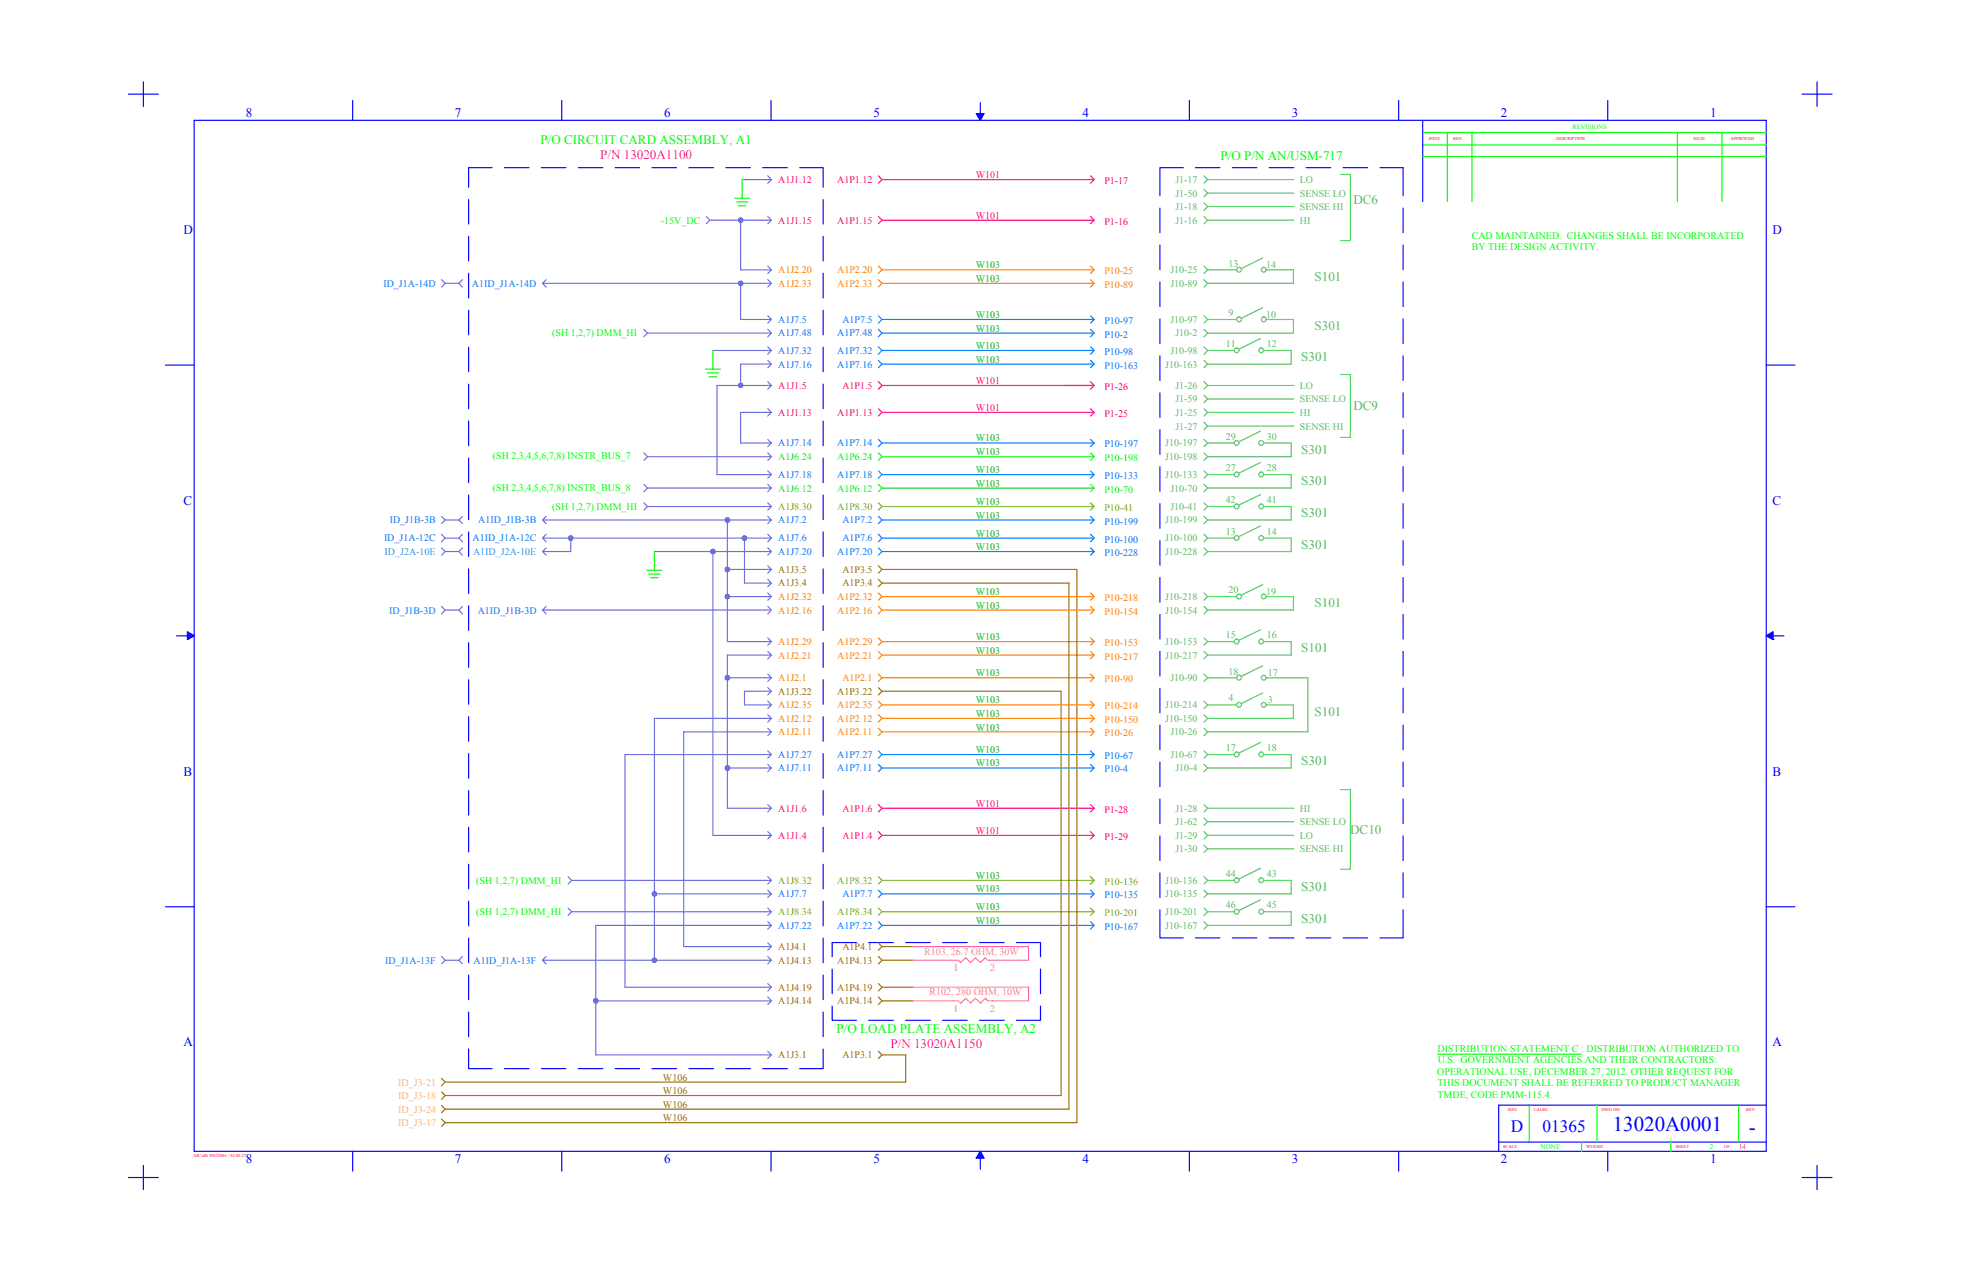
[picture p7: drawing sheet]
<svg xmlns="http://www.w3.org/2000/svg" width="432mm" height="279mm" viewBox="0 0 432 279" stroke-linecap="round" stroke-linejoin="round" font-family="sans-serif">
<!-- layer: Layout -->
<g fill="none" stroke="#00f" stroke-width=".25">
<path d="M31.6 18v5.4M399.9 18v5.4M28.3 20.7h6.6M42.7 26.5h346v226.8h-346zM77.6 22.1v4.4M123.6 22.1v4.4M169.7 22.1v4.4M214.9 25h1.6l-.8 1.5-.8-1.5 1.1 1.1M215.1 25l.9 .9M215.2 25.6l.7 .6M215.3 25l.8 .8M215.5 26.2l.3 .2"/>
<path d="M215.6 25l.6 .6M215.7 22.6v2.4M215.8 25l.5 .5M216 25l.4 .3M216.3 25l.2 .2M216.5 25h.1M261.8 22.1v4.4M307.8 22.1v4.4M313.1 26.5v17.8M353.8 22.1v4.4M396.6 20.7h6.6M36.4 80.3h6.3"/>
<path d="M388.7 80.3h6.3M38.8 139.9h2.4M41.2 139l1.5 .9-1.5 .8zM41.2 140l.5 .4M41.2 139.7l.7 .6M41.2 139.5l.9 .8M41.2 139.2l1 1M41.2 139l1.1 1.1M41.8 139.3l.7 .7M42.4 139.7l.2 .2M388.7 139.9l1.5-.9v1.7zM389 139.7l-.2 .2"/>
<path d="M389.6 139.3l-.6 .7M390.2 139.9h2.4M390.2 140l-.5 .4M390.2 139.7l-.6 .6M390.2 139.5l-.8 .8M390.2 139.2l-.9 1M390.2 139l-1.1 1.1M41.2 140.7h.1M41.2 140.4l.2 .2M41.2 140.2l.4 .3M390.2 140.7h.1M390.2 140.4l-.2 .2"/>
<path d="M390.2 140.2l-.3 .3M36.4 199.5h6.3M388.7 199.5h6.3M28.3 259.1h6.6M31.6 256.4v5.4M77.6 253.3v4.4M123.6 253.3v4.4M169.7 253.3v4.4M215.7 254.8v2.4M215.7 253.3l.8 1.5h-1.6zM215.8 253.4l-.3 .2M215.9 253.5l-.7 .7"/>
<path d="M216 253.7l-1.1 1.1M216 253.8l-.9 1M216.1 254l-.8 .8M216.2 254.1l-.6 .7M216.3 254.3l-.5 .5M216.4 254.5l-.4 .3M216.5 254.6l-.2 .2M261.8 253.3v4.4M307.8 253.3v4.4M329.8 251.3h58.9M353.8 253.3v4.4M388.7 243.1h-58.9v10.2"/>
<path d="M396.6 259.1h6.6M399.9 256.4v5.4"/>
</g>
<g fill="none" stroke="#0f0" stroke-width=".25">
<path d="M313.1 29.2h75.6M313.1 31.9h75.6M313.1 34.4h75.6M318.5 29.2v15.1M323.9 29.2v15.1M369.2 29.2v15.1M379 29.2v15.1M316.4 231.9h31.6M336.6 243.1v8.1M348.1 251.3v2M351.5 243.1v8.2M367.7 251.3v2"/>
<path d="M382.6 243.1v8.2"/>
</g>
<!-- layer: Asset Outline -->
<g fill="none" stroke="#00f" stroke-width=".25">
<path d="M108.3 36.9h-5.2v4.3M111 36.9h5.4M119.1 36.9h5.5M127.3 36.9h5.4M135.4 36.9h5.4M143.5 36.9h5.4M151.6 36.9h5.4M159.7 36.9h5.5M167.9 36.9h5.4M176 36.9h5.2v4.3M260.4 36.9h-5.1v6.2M263.1 36.9h5.4"/>
<path d="M271.2 36.9h5.4M279.3 36.9h5.4M287.5 36.9h5.4M295.6 36.9h5.4M303.7 36.9h5.1v6.2M103.1 43.9v5.4M103.1 52v5.4M181.2 43.9v5.4M181.2 52v5.4M255.3 45.8v5.4M255.3 53.9v5.4M308.8 45.8v5.4"/>
<path d="M308.8 53.9v5.4M103.1 60.1v5.4M103.1 68.3v5.4M103.1 76.4v5.4M181.2 60.1v5.4M181.2 68.3v5.4M181.2 76.4v5.4M255.3 62v5.5M255.3 70.2v5.4M255.3 78.3v5.4M308.8 62v5.5M308.8 70.2v5.4"/>
<path d="M308.8 78.3v5.4M103.1 84.5v5.4M103.1 92.6v5.5M181.2 84.5v5.4M181.2 92.6v5.5M255.3 86.4v5.4M255.3 94.5v5.5M308.8 86.4v5.4M308.8 94.5v5.5M103.1 100.8v5.4M103.1 108.9v5.4M103.1 117v5.4"/>
<path d="M181.2 100.8v5.4M181.2 108.9v5.4M181.2 117v5.4M255.3 102.7v5.4M255.3 110.8v5.4M255.3 118.9v5.4M308.8 102.7v5.4M308.8 110.8v5.4M308.8 118.9v5.4M103.1 125.2v5.4M103.1 133.3v5.4M181.2 125.2v5.4"/>
<path d="M181.2 133.3v5.4M255.3 127.1v5.4M255.3 135.2v5.4M308.8 127.1v5.4M308.8 135.2v5.4M103.1 141.4v5.4M103.1 149.5v5.5M103.1 157.7v5.4M181.2 141.4v5.4M181.2 149.5v5.5M181.2 157.7v5.4M255.3 143.3v5.4"/>
<path d="M255.3 151.4v5.4M255.3 159.5v5.4M308.8 143.3v5.4M308.8 151.4v5.4M308.8 159.5v5.4M103.1 165.8v5.4M103.1 173.9v5.4M181.2 165.8v5.4M181.2 173.9v5.4M255.3 167.7v5.4M255.3 175.8v5.4M308.8 167.7v5.4"/>
<path d="M308.8 175.8v5.4M103.1 182v5.4M103.1 190.1v5.5M103.1 198.3v5.4M181.2 182v5.4M181.2 190.1v5.5M181.2 198.3v5.4M255.3 183.9v5.4M255.3 192v5.5M308.8 183.9v5.4M308.8 192v5.5M103.1 206.4v5.4"/>
<path d="M103.1 214.5v5.4M181.2 206.4v5.4M181.2 214.5v5.4M183.1 213.2v5.4M188.5 207.4h-5.4v3.1M191.2 207.4h5.4M199.3 207.4h5.4M207.4 207.4h5.5M215.6 207.4h5.4M223.7 207.4h5.3v3.1M229 213.2v5.4M255.3 200.2v6.1h5.1"/>
<path d="M263.1 206.3h5.4M271.2 206.3h5.4M279.3 206.3h5.4M287.5 206.3h5.4M295.6 206.3h5.4M308.8 200.2v6.1h-5.1M103.1 230.8v4.3h5.2M103.1 222.6v5.5M111 235.1h5.4M119.1 235.1h5.5M127.3 235.1h5.4M135.4 235.1h5.4"/>
<path d="M143.5 235.1h5.4M151.6 235.1h5.4M159.7 235.1h5.5M167.9 235.1h5.4M181.2 230.8v4.3h-5.2M181.2 222.6v5.5M183.1 221.3v3.2h5.4M191.2 224.5h5.4M199.3 224.5h5.4M207.4 224.5h5.5M215.6 224.5h5.4M229 221.3v3.2h-5.3"/>
</g>
<!-- layer: A1J1 -->
<g fill="none" stroke="#ff007f" stroke-width=".25">
<path d="M193.3 38.7l.8 .8-.8 .8M194.1 39.5h46.7M240 38.7l.8 .8M240.8 39.5l-.8 .8M193.3 47.6l.8 .8-.8 .8M194.1 48.4h46.7M240 47.6l.8 .8-.8 .8M193.3 84l.8 .8-.8 .8M193.3 89.9l.8 .8-.8 .8M194.1 90.7h46.7l-.8 .8M194.1 84.8h46.7M240 89.9l.8 .8h-6.7"/>
<path d="M240 84l.8 .8M240.8 84.8l-.8 .8M193.3 177l.8 .8-.8 .8M194.1 177.8h46.7M240 177l.8 .8M240.8 177.8l-.8 .8M193.3 182.9l.8 .9-.8 .8M194.1 183.8h46.7M240 182.9l.8 .9-.8 .8"/>
</g>
<!-- layer: PWB -->
<g fill="none" stroke="#6e6edd" stroke-width=".25">
<path d="M163.3 39.5h6.5M169 38.7l.8 .8-.8 .8M155.4 47.6l.8 .8-.8 .8M156.2 48.4h13.6M163 48.4v11h6.8M169 47.6l.8 .8-.8 .8M169 58.6l.8 .8-.8 .8M97.2 61.5l.8 .8-.8 .9M98 62.3h3M101.8 61.5l-.8 .8 .8 .9M119.4 62.3l.8 .9M120.2 61.5l-.8 .8h50.4"/>
<path d="M141.7 72.4l.8 .9h27.3M142.5 73.3l-.8 .8M156.9 77.1h12.9M163 62.3v8h6.8M169 61.5l.8 .8-.8 .9M169 76.3l.8 .8-.8 .8M169 72.4l.8 .9-.8 .8M169 69.5l.8 .8-.8 .8M169 79.3l.8 .8-.8 .8M141.7 99.6l.8 .9-.8 .8M169 99.6l.8 .9-.8 .8M169 84l.8 .8-.8 .8"/>
<path d="M169 89.9l.8 .8-.8 .8M169 96.7l.8 .8-.8 .8M169.8 80.1h-6.8v4.7M169.8 90.7h-6.8v6.8h6.8M169.8 84.8h-12v19.6h12M97.2 117.5l.8 .9-.8 .8M97.2 113.6l.8 .8-.8 .8M98 118.4h3M98 114.4h3M101.8 117.5l-.8 .9 .8 .8M101.8 113.6l-.8 .8 .8 .8M119.4 118.4h50.4"/>
<path d="M119.4 114.4h50.4M120.2 113.6l-.8 .8 .8 .8M120.2 117.5l-.8 .9 .8 .8M125.6 118.4v2.9h-6.2M141.7 106.6l.8 .8-.8 .8M141.7 110.6l.8 .8h27.3M142.5 107.4h27.3M142.5 100.5h27.3M142.5 111.4l-.8 .8M160.1 114.4v26.8h9.7M163.8 118.4v9.9h6M169 106.6l.8 .8-.8 .8"/>
<path d="M169 110.6l.8 .8-.8 .8M169 117.5l.8 .9-.8 .8M169 113.6l.8 .8-.8 .8M169 103.6l.8 .8-.8 .8M97.2 120.5l.8 .8-.8 .8M97.2 133.4l.8 .8-.8 .9M98 121.3h3M98 134.2h3M101.8 120.5l-.8 .8 .8 .8M101.8 133.4l-.8 .8 .8 .9M119.4 134.2l.8 .9M120.2 133.4l-.8 .8h49.9"/>
<path d="M120.2 120.5l-.8 .8 .8 .8M144 121.3h25.8M156.9 121.3v62.5h12.9M160.1 125.3h9.7M160.1 131.2h9.7M169 124.5l.8 .8-.8 .8M169 127.4l.8 .9-.8 .8M169 120.5l.8 .8-.8 .8M169 133.4l.8 .8-.8 .9M169 130.4l.8 .8-.8 .9M160.1 149.1h9.7M169 140.3l.8 .9-.8 .8"/>
<path d="M169 158.8l.8-.8h-25.8v53.3M169 152.9l.8-.8h-6v3h6l-.8 .8M169 143.3l.8 .8-.8 .9M169 148.3l.8 .8-.8 .8M169 157.2l.8 .8M169 154.2l.8 .9M169 151.3l.8 .8M169.8 144.1h-9.7v33.7h9.7M160.1 169h9.7M169 165.2l.8 .8-.8 .8M169 160.2l.8 .8-.8 .9M169 177l.8 .8-.8 .8"/>
<path d="M169 168.2l.8 .8-.8 .8M169.8 161h-19.3v47.3h19.3M169.8 166h-32.2v51.2h32.2M125 199.8l.8 .8h44M125 192.8l.8 .9h44M125.8 193.7l-.8 .8M144 196.7h25.8l-.8 .8M169 199.8l.8 .8-.8 .8M169 192.8l.8 .9-.8 .8M169 182.9l.8 .9-.8 .8M169 195.8l.8 .9M97.2 210.4l.8 .9-.8 .8"/>
<path d="M98 211.3h3M101.8 210.4l-.8 .9 .8 .8M119.4 211.3l.8 .8M120.2 210.4l-.8 .9h50.4M125.8 200.6l-.8 .8M169 204.4l.8-.8h-38.7v28.5h38.7M169 207.4l.8 .9-.8 .8M169 210.4l.8 .9-.8 .8M169 216.4l.8 .8-.8 .8M169 202.7l.8 .9M169 219.3l.8 .9M131.1 220.2h38.7l-.8 .8"/>
<path d="M169 231.3l.8 .8-.8 .8"/>
</g>
<!-- layer: Viper Asset -->
<g fill="none" stroke="#5cb85c" stroke-width=".25">
<path d="M265 38.7l.8 .8-.8 .8M265.8 39.5h18.9M295 38.4h2.2v14.5h-2.2M265 47.6l.8 .8-.8 .8M265 58.6l.8 .8-.8 .8M265 41.7l.8 .8M265 44.6l.8 .8M265.8 48.4h18.9M265.8 59.4h6.3M277.9 56.7l-4.8 2.4M278.6 59.4h6.1v2.9h-18.9M284.7 42.5h-18.9l-.8 .8"/>
<path d="M284.7 45.4h-18.9l-.8 .9M265 79.3l.8 .8-.8 .8M265 76.3l.8 .8-.8 .8M265 69.5l.8 .8-.8 .8M265 72.4l.8 .9-.8 .8M265 61.5l.8 .8M265.8 62.3l-.8 .9M265.8 77.1h5.8M265.8 70.3h6.3M277.4 74.5l-4.8 2.3M277.9 67.7l-4.8 2.3M278.1 77.1h6.1v3h-18.4"/>
<path d="M278.6 70.3h6.1v3h-18.9M265 99.6l.8 .9-.8 .8M265 96.7l.8 .8-.8 .8M265 87l.8 .8-.8 .8M265 92.9l.8 .8-.8 .8M265 89.9l.8 .8M265 84l.8 .8M265.8 97.5h5.8M265.8 87.8h18.9M265.8 93.7h18.9M277.4 94.8l-4.8 2.4M278.1 97.5h6.1v3h-18.4"/>
<path d="M284.7 90.7h-18.9l-.8 .8M284.7 84.8h-18.9l-.8 .8M295 82.4h2.2v13.8h-2.2M265 106.6l.8 .8-.8 .8M265 103.6l.8 .8-.8 .8M265 113.6l.8 .8-.8 .8M265 110.6l.8 .8-.8 .8M265 117.5l.8 .9-.8 .8M265.8 104.4h5.8M265.8 111.4h5.8M265.8 118.4h5.8M277.4 101.7l-4.8 2.4"/>
<path d="M277.4 108.8l-4.8 2.3M277.4 115.7l-4.8 2.4M278.1 104.4h6.1v3h-18.4M278.1 111.4h6.1v3h-18.4M278.1 118.4h6.1v2.9h-18.4M265 120.5l.8 .8-.8 .8M265 130.4l.8 .8-.8 .9M265 133.4l.8 .8-.8 .9M265.8 131.2h6.3M277.4 138.5l-4.8 2.4M277.9 128.6l-4.8 2.4M278.6 131.2h6.1v3h-18.9"/>
<path d="M265 154.2l.8 .9-.8 .8M265 143.3l.8 .8-.8 .9M265 140.3l.8 .9-.8 .8M265 148.3l.8 .8M265 157.2l.8 .8M265.8 155.1h6.3M265.8 149.1h6.3M265.8 149.1l-.8 .8M265.8 158l-.8 .8M265.8 141.2h5.8M277.9 152.5l-4.8 2.3M277.9 146.5l-4.8 2.3"/>
<path d="M278.1 141.2h6.1v2.9h-18.4M278.6 155.1h6.1v2.9h-18.9M278.6 149.1h9.2v11.9h-22M265 180l.8 .8-.8 .8M265 168.2l.8 .8-.8 .8M265 165.2l.8 .8-.8 .8M265 160.2l.8 .8-.8 .9M265 177l.8 .8M265.8 166h5.8M277.4 163.3l-4.8 2.4M278.1 166h6.1v3h-18.4M284.7 177.8h-18.9l-.8 .8"/>
<path d="M295 173.7h2.2v17.5h-2.2M265 185.9l.8 .8-.8 .9M265 199.8l.8 .8-.8 .8M265 195.8l.8 .9-.8 .8M265 192.8l.8 .9-.8 .8M265 182.9l.8 .9M265.8 186.7h18.9M265.8 180.8h18.9M265.8 193.7h5.8M277.4 191l-4.8 2.4M277.4 198l-4.8 2.3M278.1 193.7h6.1v3h-18.4"/>
<path d="M284.7 183.8h-18.9l-.8 .8M265 202.7l.8 .9-.8 .8M265.8 200.6h5.8M278.1 200.6h6.1v3h-18.4"/>
<circle cx="272.7" cy="59.3" r=".53"/>
<circle cx="278.1" cy="59.3" r=".53"/>
<circle cx="272.2" cy="77.1" r=".53"/>
<circle cx="272.7" cy="70.3" r=".53"/>
<circle cx="277.6" cy="77.1" r=".53"/>
<circle cx="278.1" cy="70.3" r=".53"/>
<circle cx="272.2" cy="97.4" r=".53"/>
<circle cx="277.6" cy="97.4" r=".53"/>
<circle cx="272.2" cy="104.4" r=".53"/>
<circle cx="272.2" cy="118.4" r=".53"/>
<circle cx="272.2" cy="111.4" r=".53"/>
<circle cx="277.6" cy="104.4" r=".53"/>
<circle cx="277.6" cy="118.4" r=".53"/>
<circle cx="277.6" cy="111.4" r=".53"/>
<circle cx="272.7" cy="131.2" r=".53"/>
<circle cx="278.1" cy="131.2" r=".53"/>
<circle cx="272.2" cy="141.1" r=".53"/>
<circle cx="272.7" cy="149.1" r=".53"/>
<circle cx="272.7" cy="155.1" r=".53"/>
<circle cx="277.6" cy="141.1" r=".53"/>
<circle cx="278.1" cy="155.1" r=".53"/>
<circle cx="278.1" cy="149.1" r=".53"/>
<circle cx="272.2" cy="166" r=".53"/>
<circle cx="277.6" cy="166" r=".53"/>
<circle cx="272.2" cy="193.7" r=".53"/>
<circle cx="277.6" cy="193.7" r=".53"/>
<circle cx="272.2" cy="200.6" r=".53"/>
<circle cx="277.6" cy="200.6" r=".53"/>
</g>
<!-- layer: A1J2 -->
<g fill="none" stroke="#ff7f00" stroke-width=".25">
<path d="M193.3 58.6l.8 .8-.8 .8M194.1 59.4h46.7M240 58.6l.8 .8-.8 .8M193.3 61.5l.8 .8-.8 .9M194.1 62.3h46.7M240 61.5l.8 .8-.8 .9M193.3 133.4l.8 .8-.8 .9M193.3 130.4l.8 .8-.8 .9M194.1 131.2h46.7M194.1 134.2h46.7M240 130.4l.8 .8-.8 .9M240 133.4l.8 .8-.8 .9"/>
<path d="M193.3 140.3l.8 .9-.8 .8M193.3 157.2l.8 .8-.8 .8M193.3 154.2l.8 .9-.8 .8M193.3 143.3l.8 .8-.8 .9M193.3 148.3l.8 .8-.8 .8M194.1 141.2h46.7l-.8 .8M194.1 149.1h46.7M194.1 144.1h46.7M194.1 158h46.7M194.1 155.1h46.7M240 148.3l.8 .8-.8 .8M240 143.3l.8 .8-.8 .9"/>
<path d="M240 157.2l.8 .8-.8 .8M240 154.2l.8 .9-.8 .8M240 140.3l.8 .9M193.3 160.2l.8 .8-.8 .9M194.1 161h46.7M240 160.2l.8 .8-.8 .9"/>
</g>
<!-- layer: A1J7 -->
<g fill="none" stroke="#007fff" stroke-width=".25">
<path d="M193.3 76.3l.8 .8-.8 .8M193.3 69.5l.8 .8-.8 .8M193.3 79.3l.8 .8-.8 .8M193.3 72.4l.8 .9M194.1 70.3h46.7M194.1 77.1h46.7M240 69.5l.8 .8-.8 .8M240 76.3l.8 .8-.8 .8M240 79.3l.8 .8-.8 .8M240 72.4l.8 .9-.8 .8M240.8 73.3h-46.7l-.8 .8M193.3 96.7l.8 .8-.8 .8"/>
<path d="M194.1 97.5h46.7M194.1 80.1h46.7M240 96.7l.8 .8-.8 .8M193.3 117.5l.8 .9-.8 .8M193.3 113.6l.8 .8-.8 .8M193.3 103.6l.8 .8-.8 .8M194.1 118.4h46.7l-.8 .8M194.1 104.4h46.7M194.1 114.4h46.7M240 103.6l.8 .8-.8 .8M240 113.6l.8 .8-.8 .8M240 117.5l.8 .9"/>
<path d="M193.3 120.5l.8 .8-.8 .8M194.1 121.3h46.7M240 120.5l.8 .8-.8 .8M193.3 165.2l.8 .8-.8 .8M193.3 168.2l.8 .8-.8 .8M194.1 166h46.7M194.1 169h46.7M240 165.2l.8 .8-.8 .8M240 168.2l.8 .8-.8 .8M193.3 195.8l.8 .9-.8 .8M194.1 196.7h46.7M240 195.8l.8 .9-.8 .8"/>
<path d="M193.3 202.7l.8 .9-.8 .8M194.1 203.6h46.7M240 202.7l.8 .9-.8 .8"/>
</g>
<!-- layer: Load Board -->
<path d="M201.1 208.3h25.3v3h-9l-.6-.6-1 1.1-1.1-1.1-1.1 1.1-1.1-1.1-1.1 1.1-.5-.5h-9.8M201.1 217.2h25.3v3h-9l-.6-.6-1 1.1-1.1-1.1-1.1 1.1-1.1-1.1-1.1 1.1-.5-.5h-9.8" fill="none" stroke="#ff7f7f" stroke-width=".25"/>
<!-- layer: A1J8 -->
<path d="M193.3 110.6l.8 .8M240 110.6l.8 .8-.8 .8M240.8 111.4h-46.7l-.8 .8M193.3 199.8l.8 .8-.8 .8M193.3 192.8l.8 .9-.8 .8M194.1 193.7h46.7M240 199.8l.8 .8-.8 .8M240 192.8l.8 .9-.8 .8M194.1 200.6h46.7" fill="none" stroke="#8ab800" stroke-width=".25"/>
<!-- layer: A1J6 -->
<path d="M193.3 99.6l.8 .9-.8 .8M240 99.6l.8 .9-.8 .8M193.3 106.6l.8 .8-.8 .8M194.1 100.5h46.7M194.1 107.4h46.7M240 106.6l.8 .8-.8 .8" fill="none" stroke="#00dd37" stroke-width=".25"/>
<!-- layer: PWB -->
<path d="M163.3 39.5v4.1M161.7 43.6h3.3M162.1 44.4h2.5M162.5 45.3h1.7M156.9 77.1v4.1M155.3 81.2h3.3M155.6 82.1h2.6M156.1 82.9h1.6M142.3 125.4h3.4M142.8 126.3h2.5M143.2 127.1h1.6M144 121.3v4.1" fill="none" stroke="#0f0" stroke-width=".25"/>
<!-- layer: A1J4 -->
<path d="M193.3 207.4l.8 .9-.8 .8M193.3 210.4l.8 .9-.8 .8M193.3 216.4l.8 .8-.8 .8M193.3 219.3l.8 .9-.8 .8M194.1 211.3h7M194.1 208.3h7M194.1 217.2h7M194.1 220.2h7" fill="none" stroke="#b85c00" stroke-width=".25"/>
<!-- layer: PWB -->
<g fill="#6e6edd" stroke="#6e6edd" stroke-width=".22">
<path d="M160.1 125.3h.5l-.1-.3zM160.3 124.9l.2 .1-.4 .3zM160.1 124.8v.5l.2-.4z"/>
<path d="M159.8 124.9l.3 .4v-.5zM159.8 124.9l.3 .4-.4-.3zM159.7 125l-.1 .3h.5z"/>
<path d="M159.6 125.3l.1 .2 .4-.2zM159.7 125.5l.4-.2-.3 .4zM160.1 125.3l-.3 .4 .3 .1z"/>
<path d="M160.1 125.3v.5l.2-.1zM160.1 125.3l.4 .2-.2 .2zM160.1 125.3l.4 .2 .1-.2z"/>
<path d="M144 211.3h.5v-.3zM144.2 210.8l.3 .2-.5 .3zM144 210.7v.6l.2-.5z"/>
<path d="M143.8 210.8l.2 .5v-.6zM143.8 210.8l.2 .5-.4-.3zM143.6 211l-.1 .3h.5z"/>
<path d="M143.5 211.3l.1 .2 .4-.2zM143.6 211.5l.4-.2-.2 .4zM144 211.3l-.2 .4h.2z"/>
<path d="M144 211.3v.4h.2zM144 211.3l.5 .2-.3 .2zM144 211.3l.5 .2v-.2z"/>
<path d="M131.1 220.2h.5l-.1-.3zM131.4 219.8l.1 .1-.4 .3zM131.1 219.7v.5l.3-.4z"/>
<path d="M130.9 219.8l.2 .4v-.5zM130.7 219.9l.2-.1 .2 .4zM130.7 219.9v.3h.4z"/>
<path d="M130.7 220.2v.2l.4-.2zM130.7 220.4l.4-.2-.2 .4zM131.1 220.2l-.2 .4 .2 .1z"/>
<path d="M131.1 220.2v.5l.3-.1zM131.1 220.2l.4 .2-.1 .2zM131.1 220.2l.4 .2 .1-.2z"/>
<path d="M160.1 149.1h.5l-.1-.2zM160.3 148.7l.2 .2-.4 .2zM160.1 148.6v.5l.2-.4z"/>
<path d="M159.8 148.7l.3 .4v-.5zM159.8 148.7l.3 .4-.4-.2zM159.7 148.9l-.1 .2h.5z"/>
<path d="M159.6 149.1l.1 .3 .4-.3zM159.7 149.4l.4-.3-.3 .4zM160.1 149.1l-.3 .4 .3 .1z"/>
<path d="M160.1 149.1v.5l.2-.1zM160.1 149.1l.4 .3-.2 .1zM160.1 149.1l.4 .3 .1-.3z"/>
<path d="M144 196.7h.5v-.3zM144.2 196.2l.3 .2-.5 .3zM144 196.1v.6l.2-.5z"/>
<path d="M143.8 196.2l.2 .5v-.6zM143.8 196.2l.2 .5-.4-.3zM143.6 196.4l-.1 .3h.5z"/>
<path d="M143.5 196.7l.1 .2 .4-.2zM143.6 196.9l.4-.2-.2 .4zM144 196.7l-.2 .4 .2 .1z"/>
<path d="M144 196.7v.5l.2-.1zM144 196.7l.5 .2-.3 .2zM144 196.7l.5 .2v-.2z"/>
<path d="M163 84.8h.5l-.1-.2zM163.3 84.4l.1 .2-.4 .2zM163 84.3v.5l.3-.4z"/>
<path d="M162.8 84.4l.2 .4v-.5zM162.6 84.6l.2-.2 .2 .4zM162.6 84.6l-.1 .2h.5z"/>
<path d="M162.5 84.8l.1 .2 .4-.2zM162.6 85l.4-.2-.2 .4zM163 84.8l-.2 .4 .2 .1z"/>
<path d="M163 84.8v.5l.3-.1zM163 84.8l.4 .2-.1 .2zM163 84.8l.4 .2 .1-.2z"/>
<path d="M159.6 169l.1 .2 .4-.2zM159.7 169.2l.4-.2-.3 .4zM160.1 169l-.3 .4 .3 .1z"/>
<path d="M160.1 169v.5l.2-.1zM160.1 169l.4 .2-.2 .2zM160.1 169l.4 .2 .1-.2z"/>
<path d="M160.1 169h.5l-.1-.3zM160.3 168.5l.2 .2-.4 .3zM160.1 168.5v.5l.2-.5z"/>
<path d="M159.8 168.5l.3 .5v-.5zM159.8 168.5l.3 .5-.4-.3zM159.7 168.7l-.1 .3h.5z"/>
<path d="M162.5 62.3l.1 .3 .4-.3zM162.6 62.6l.4-.3-.2 .5zM163 62.3l-.2 .5h.2z"/>
<path d="M163 62.3v.5h.3zM163 62.3l.4 .3-.1 .2zM163 62.3l.4 .3 .1-.3z"/>
<path d="M163 62.3h.5l-.1-.2zM163.3 61.9l.1 .2-.4 .2zM163 61.9v.4l.3-.4z"/>
<path d="M162.8 61.9l.2 .4v-.4zM162.8 61.9l.2 .4-.4-.2zM162.6 62.1l-.1 .2h.5z"/>
<path d="M156.9 121.3h.5l-.1-.2zM157.2 120.9l.1 .2-.4 .2zM156.9 120.8v.5l.3-.4z"/>
<path d="M156.6 120.9l.3 .4v-.5zM156.6 120.9l.3 .4-.4-.2zM156.5 121.1l-.1 .2h.5z"/>
<path d="M156.4 121.3l.1 .3 .4-.3zM156.5 121.6l.4-.3-.3 .5zM156.9 121.3l-.3 .5h.3z"/>
<path d="M156.9 121.3v.5h.3zM156.9 121.3l.4 .3-.1 .2zM156.9 121.3l.4 .3 .1-.3z"/>
<path d="M160.1 114.4h.5l-.1-.2zM160.3 114l.2 .2-.4 .2zM160.1 113.9v.5l.2-.4z"/>
<path d="M159.8 114l.3 .4v-.5zM159.8 114l.3 .4-.4-.2zM159.7 114.2l-.1 .2h.5z"/>
<path d="M159.6 114.4l.1 .3 .4-.3zM159.7 114.7l.4-.3-.3 .4zM160.1 114.4l-.3 .4 .3 .1z"/>
<path d="M160.1 114.4v.5l.2-.1zM160.1 114.4l.4 .3-.2 .1zM160.1 114.4l.4 .3 .1-.3z"/>
<path d="M159.6 131.2l.1 .3 .4-.3zM159.7 131.5l.4-.3-.3 .5zM160.1 131.2l-.3 .5h.3z"/>
<path d="M160.1 131.2v.5h.2zM160.1 131.2l.4 .3-.2 .2zM160.1 131.2l.4 .3 .1-.3z"/>
<path d="M160.1 131.2h.5l-.1-.2zM160.3 130.8l.2 .2-.4 .2zM160.1 130.7v.5l.2-.4z"/>
<path d="M159.8 130.8l.3 .4v-.5zM159.8 130.8l.3 .4-.4-.2zM159.7 131l-.1 .2h.5z"/>
<path d="M162.5 48.4l.1 .3 .4-.3zM162.6 48.7l.4-.3-.2 .5zM163 48.4l-.2 .5h.2z"/>
<path d="M163 48.4v.5h.3zM163 48.4l.4 .3-.1 .2zM163 48.4l.4 .3 .1-.3z"/>
<path d="M163 48.4h.5l-.1-.2zM163.3 48l.1 .2-.4 .2zM163 47.9v.5l.3-.4z"/>
<path d="M162.8 48l.2 .4v-.5zM162.6 48.2l.2-.2 .2 .4zM162.6 48.2l-.1 .2h.5z"/>
<path d="M163.8 118.4h.5v-.3zM164.1 118l.2 .1-.5 .3zM163.8 117.9v.5l.3-.4z"/>
<path d="M163.6 118l.2 .4v-.5zM163.6 118l.2 .4-.4-.3zM163.4 118.1l-.1 .3h.5z"/>
<path d="M163.3 118.4l.1 .2 .4-.2zM163.4 118.6l.4-.2-.2 .4zM163.8 118.4l-.2 .4h.2z"/>
<path d="M163.8 118.4v.4h.3zM163.8 118.4l.5 .2-.2 .2zM163.8 118.4l.5 .2v-.2z"/>
<path d="M125.6 118.4h.5l-.1-.3zM125.9 118l.1 .1-.4 .3zM125.6 117.9v.5l.3-.4z"/>
<path d="M125.4 118l.2 .4v-.5zM125.4 118l.2 .4-.4-.3zM125.2 118.1l-.1 .3h.5z"/>
<path d="M125.1 118.4l.1 .2 .4-.2zM125.2 118.6l.4-.2-.2 .4zM125.6 118.4l-.2 .4h.2z"/>
<path d="M125.6 118.4v.4h.3zM125.6 118.4l.4 .2-.1 .2zM125.6 118.4l.4 .2 .1-.2z"/>
</g>
<!-- layer: A1J3 -->
<path d="M193.3 124.5l.8 .8-.8 .8M193.3 127.4l.8 .9-.8 .8M194.1 128.3h41.2v115.7h-137.3M194.1 125.3h42.9v121.7h-139M193.3 151.3l.8 .8-.8 .8M194.1 152.1h39.4v88.9h-135.5M97.2 237.3l.8 .8-.8 .8M193.3 231.3l.8 .8-.8 .8M194.1 232.1h5.2v6h-101.3M97.2 246.2l.8 .8-.8 .8M97.2 243.2l.8 .8-.8 .8M97.2 240.2l.8 .8-.8 .9" fill="none" stroke="#957000" stroke-width=".25"/>
<g font-size="4.6" fill="#00f">
<text x="354.9" y="248.8">13020A0001</text>
<text x="384.9" y="249.5">-</text>
</g>
<g font-size="3.8" fill="#00f">
<text x="332.5" y="249.1">D</text>
<text x="339.5" y="249.1">01365</text>
</g>
<g font-size="2.9" fill="#00f">
<text x="54.1" y="25.8">8</text>
<text x="100.1" y="25.8">7</text>
<text x="146.2" y="25.8">6</text>
<text x="192.2" y="25.8">5</text>
<text x="238.3" y="25.8">4</text>
<text x="284.3" y="25.8">3</text>
<text x="330.3" y="25.8">2</text>
<text x="376.4" y="25.8">1</text>
<text x="40.4" y="51.5">D</text>
<text x="390.1" y="51.5">D</text>
<text x="40.4" y="111.1">C</text>
<text x="390.1" y="111.1">C</text>
<text x="40.4" y="170.7">B</text>
<text x="390.1" y="170.7">B</text>
<text x="40.4" y="230.2">A</text>
<text x="390.1" y="230.2">A</text>
<text x="54.1" y="256">8</text>
<text x="100.1" y="256">7</text>
<text x="146.2" y="256">6</text>
<text x="192.2" y="256">5</text>
<text x="238.3" y="256">4</text>
<text x="284.3" y="256">3</text>
<text x="330.3" y="256">2</text>
<text x="376.4" y="256">1</text>
</g>
<g font-size="2.9" fill="#0f0">
<text x="119" y="31.8">P/O CIRCUIT CARD ASSEMBLY, A1</text>
<text x="268.6" y="35.3">P/O P/N AN/USM-717</text>
<text x="184.1" y="227.3">P/O LOAD PLATE ASSEMBLY, A2</text>
</g>
<g font-size="2.9" fill="#f0f">
<text x="132.1" y="35">P/N 13020A1100</text>
<text x="196" y="230.5">P/N 13020A1150</text>
</g>
<g font-size="2.9" fill="#5cb85c">
<text x="297.9" y="44.9">DC6</text>
<text x="289.3" y="61.8">S101</text>
<text x="289.3" y="72.7">S301</text>
<text x="286.4" y="79.5">S301</text>
<text x="297.9" y="90.2">DC9</text>
<text x="286.4" y="99.9">S301</text>
<text x="286.4" y="106.8">S301</text>
<text x="286.4" y="113.8">S301</text>
<text x="286.4" y="120.7">S301</text>
<text x="289.3" y="133.6">S101</text>
<text x="286.4" y="143.5">S101</text>
<text x="289.3" y="157.5">S101</text>
<text x="286.4" y="168.4">S301</text>
<text x="297.2" y="183.4">DC10</text>
<text x="286.4" y="196.1">S301</text>
<text x="286.4" y="203">S301</text>
</g>
<g font-size="2.2" fill="#ff007f">
<text x="171.3" y="40.3">A1J1.12</text>
<text x="184.2" y="40.3">A1P1.12</text>
<text x="214.7" y="39.2">W101</text>
<text x="243" y="40.5">P1-17</text>
<text x="171.3" y="49.2">A1J1.15</text>
<text x="184.2" y="49.2">A1P1.15</text>
<text x="214.7" y="48.1">W101</text>
<text x="243" y="49.4">P1-16</text>
<text x="171.3" y="85.5">A1J1.5</text>
<text x="185.4" y="85.5">A1P1.5</text>
<text x="214.7" y="84.5">W101</text>
<text x="243" y="85.8">P1-26</text>
<text x="171.3" y="91.5">A1J1.13</text>
<text x="184.2" y="91.5">A1P1.13</text>
<text x="214.7" y="90.4">W101</text>
<text x="243" y="91.8">P1-25</text>
<text x="171.3" y="178.6">A1J1.6</text>
<text x="185.4" y="178.6">A1P1.6</text>
<text x="214.7" y="177.5">W101</text>
<text x="243" y="178.8">P1-28</text>
<text x="171.3" y="184.5">A1J1.4</text>
<text x="185.4" y="184.5">A1P1.4</text>
<text x="214.7" y="183.4">W101</text>
<text x="243" y="184.8">P1-29</text>
</g>
<g font-size="2.2" fill="#5cb85c">
<text x="258.7" y="40.3">J1-17</text>
<text x="286.1" y="40.3">LO</text>
<text x="258.7" y="43.2">J1-50</text>
<text x="258.7" y="46.2">J1-18</text>
<text x="286.1" y="43.2">SENSE LO</text>
<text x="286.1" y="46.2">SENSE HI</text>
<text x="258.7" y="49.2">J1-16</text>
<text x="286.1" y="49.2">HI</text>
<text x="270.4" y="58.6">13</text>
<text x="278.7" y="59">14</text>
<text x="257.6" y="60.1">J10-25</text>
<text x="257.6" y="63.1">J10-89</text>
<text x="257.6" y="71">J10-97</text>
<text x="270.4" y="69.6">9</text>
<text x="278.7" y="69.9">10</text>
<text x="257.6" y="77.9">J10-98</text>
<text x="258.7" y="74">J10-2</text>
<text x="269.8" y="76.4">11</text>
<text x="278.8" y="76.4">12</text>
<text x="256.4" y="80.9">J10-163</text>
<text x="258.7" y="88.5">J1-59</text>
<text x="258.7" y="85.5">J1-26</text>
<text x="286.1" y="88.5">SENSE LO</text>
<text x="286.1" y="85.5">LO</text>
<text x="258.7" y="94.5">J1-27</text>
<text x="258.7" y="91.5">J1-25</text>
<text x="286.1" y="91.5">HI</text>
<text x="286.1" y="94.5">SENSE HI</text>
<text x="256.4" y="101.2">J10-198</text>
<text x="256.4" y="98.2">J10-197</text>
<text x="269.8" y="96.7">29</text>
<text x="278.8" y="96.7">30</text>
<text x="256.4" y="105.2">J10-133</text>
<text x="269.8" y="103.7">27</text>
<text x="278.8" y="103.7">28</text>
<text x="257.6" y="108.1">J10-70</text>
<text x="257.6" y="112.2">J10-41</text>
<text x="269.8" y="110.7">42</text>
<text x="278.8" y="110.7">41</text>
<text x="256.4" y="115.2">J10-199</text>
<text x="256.4" y="119.1">J10-100</text>
<text x="269.8" y="117.6">13</text>
<text x="278.8" y="117.6">14</text>
<text x="256.4" y="122.1">J10-228</text>
<text x="270.4" y="130.5">20</text>
<text x="278.7" y="130.9">19</text>
<text x="256.4" y="132">J10-218</text>
<text x="256.4" y="135">J10-154</text>
<text x="256.4" y="141.9">J10-153</text>
<text x="269.8" y="140.4">15</text>
<text x="278.8" y="140.4">16</text>
<text x="256.4" y="144.9">J10-217</text>
<text x="257.6" y="149.9">J10-90</text>
<text x="270.4" y="148.4">18</text>
<text x="279" y="148.7">17</text>
<text x="256.4" y="155.8">J10-214</text>
<text x="270.4" y="154.3">4</text>
<text x="279" y="154.7">3</text>
<text x="256.4" y="158.8">J10-150</text>
<text x="257.6" y="161.8">J10-26</text>
<text x="257.6" y="166.8">J10-67</text>
<text x="269.8" y="165.3">17</text>
<text x="278.8" y="165.2">18</text>
<text x="258.7" y="169.7">J10-4</text>
<text x="258.7" y="178.6">J1-28</text>
<text x="286.1" y="178.6">HI</text>
<text x="258.7" y="181.5">J1-62</text>
<text x="258.7" y="184.5">J1-29</text>
<text x="286.1" y="184.5">LO</text>
<text x="286.1" y="181.5">SENSE LO</text>
<text x="258.7" y="187.5">J1-30</text>
<text x="286.1" y="187.5">SENSE HI</text>
<text x="256.4" y="197.4">J10-135</text>
<text x="256.4" y="194.5">J10-136</text>
<text x="269.8" y="192.9">44</text>
<text x="278.8" y="192.9">43</text>
<text x="256.4" y="201.4">J10-201</text>
<text x="269.8" y="199.9">46</text>
<text x="278.8" y="199.9">45</text>
<text x="256.4" y="204.4">J10-167</text>
</g>
<g font-size="2.2" fill="#0f0">
<text x="145.5" y="49.2">-15V_DC</text>
<text x="323.9" y="52.6">CAD MAINTAINED. CHANGES SHALL BE INCORPORATED</text>
<text x="323.9" y="55">BY THE DESIGN ACTIVITY.</text>
<text x="121.5" y="74">(SH 1,2,7) DMM_HI</text>
<text x="108.5" y="101">(SH 2,3,4,5,6,7,8) INSTR_BUS_7</text>
<text x="108.5" y="107.9">(SH 2,3,4,5,6,7,8) INSTR_BUS_8</text>
<text x="121.5" y="112.2">(SH 1,2,7) DMM_HI</text>
<text x="104.8" y="194.5">(SH 1,2,7) DMM_HI</text>
<text x="104.8" y="201.4">(SH 1,2,7) DMM_HI</text>
<text x="316.4" y="231.4">DISTRIBUTION STATEMENT C : DISTRIBUTION AUTHORIZED TO</text>
<text x="316.4" y="233.9">U.S. GOVERNMENT AGENCIES AND THEIR CONTRACTORS:</text>
<text x="316.3" y="236.5">OPERATIONAL USE, DECEMBER 27, 2012. OTHER REQUEST FOR</text>
<text x="316.4" y="239">THIS DOCUMENT SHALL BE REFERRED TO PRODUCT MANAGER</text>
<text x="316.4" y="241.5">TMDE, CODE PMM-115.4.</text>
</g>
<g font-size="2.2" fill="#00b800">
<text x="214.7" y="59">W103</text>
<text x="214.7" y="62">W103</text>
<text x="214.7" y="70">W103</text>
<text x="214.7" y="73">W103</text>
<text x="214.7" y="76.8">W103</text>
<text x="214.7" y="79.8">W103</text>
<text x="214.7" y="97.1">W103</text>
<text x="214.7" y="100.1">W103</text>
<text x="214.7" y="104.1">W103</text>
<text x="214.7" y="107">W103</text>
<text x="214.7" y="111.1">W103</text>
<text x="214.7" y="114.1">W103</text>
<text x="214.7" y="118">W103</text>
<text x="214.7" y="121">W103</text>
<text x="214.7" y="130.9">W103</text>
<text x="214.7" y="133.9">W103</text>
<text x="214.7" y="140.8">W103</text>
<text x="214.7" y="143.8">W103</text>
<text x="214.7" y="148.8">W103</text>
<text x="214.7" y="154.7">W103</text>
<text x="214.7" y="157.7">W103</text>
<text x="214.7" y="160.7">W103</text>
<text x="214.7" y="165.7">W103</text>
<text x="214.7" y="168.6">W103</text>
<text x="214.7" y="193.4">W103</text>
<text x="214.7" y="196.3">W103</text>
<text x="214.7" y="200.3">W103</text>
<text x="214.7" y="203.3">W103</text>
</g>
<g font-size="2.2" fill="#007fff">
<text x="84.4" y="63.1">ID_J1A-14D</text>
<text x="103.9" y="63.1">A1ID_J1A-14D</text>
<text x="171.3" y="71">A1J7.5</text>
<text x="185.4" y="71">A1P7.5</text>
<text x="243" y="71.3">P10-97</text>
<text x="171.3" y="77.9">A1J7.32</text>
<text x="171.3" y="74">A1J7.48</text>
<text x="184.2" y="77.9">A1P7.32</text>
<text x="184.2" y="74">A1P7.48</text>
<text x="243" y="74.3">P10-2</text>
<text x="171.3" y="80.9">A1J7.16</text>
<text x="184.2" y="80.9">A1P7.16</text>
<text x="243" y="78.1">P10-98</text>
<text x="243" y="81.1">P10-163</text>
<text x="171.3" y="98.2">A1J7.14</text>
<text x="184.2" y="98.2">A1P7.14</text>
<text x="243" y="98.4">P10-197</text>
<text x="171.3" y="105.2">A1J7.18</text>
<text x="184.2" y="105.2">A1P7.18</text>
<text x="243" y="105.4">P10-133</text>
<text x="84.5" y="119.1">ID_J1A-12C</text>
<text x="85.8" y="115.2">ID_J1B-3B</text>
<text x="104" y="119.1">A1ID_J1A-12C</text>
<text x="105.3" y="115.2">A1ID_J1B-3B</text>
<text x="171.3" y="119.1">A1J7.6</text>
<text x="171.3" y="115.2">A1J7.2</text>
<text x="185.4" y="119.1">A1P7.6</text>
<text x="185.4" y="115.2">A1P7.2</text>
<text x="243" y="119.4">P10-100</text>
<text x="243" y="115.4">P10-199</text>
<text x="171.3" y="122.1">A1J7.20</text>
<text x="184.2" y="122.1">A1P7.20</text>
<text x="243" y="122.3">P10-228</text>
<text x="85.7" y="135">ID_J1B-3D</text>
<text x="105.1" y="135">A1ID_J1B-3D</text>
<text x="171.3" y="166.8">A1J7.27</text>
<text x="184.2" y="166.8">A1P7.27</text>
<text x="243" y="167">P10-67</text>
<text x="171.3" y="169.7">A1J7.11</text>
<text x="184.2" y="169.7">A1P7.11</text>
<text x="243" y="169.9">P10-4</text>
<text x="171.3" y="197.4">A1J7.7</text>
<text x="185.4" y="197.4">A1P7.7</text>
<text x="243" y="197.6">P10-135</text>
<text x="171.3" y="204.4">A1J7.22</text>
<text x="184.2" y="204.4">A1P7.22</text>
<text x="243" y="204.6">P10-167</text>
<text x="84.8" y="212">ID_J1A-13F</text>
<text x="104.2" y="212">A1ID_J1A-13F</text>
</g>
<g font-size="2.2" fill="#ff7f00">
<text x="171.3" y="63.1">A1J2.33</text>
<text x="171.3" y="60.1">A1J2.20</text>
<text x="184.2" y="63.1">A1P2.33</text>
<text x="184.2" y="60.1">A1P2.20</text>
<text x="243" y="60.3">P10-25</text>
<text x="243" y="63.3">P10-89</text>
<text x="171.3" y="135">A1J2.16</text>
<text x="171.3" y="132">A1J2.32</text>
<text x="184.2" y="135">A1P2.16</text>
<text x="184.2" y="132">A1P2.32</text>
<text x="243" y="132.2">P10-218</text>
<text x="243" y="135.2">P10-154</text>
<text x="171.3" y="141.9">A1J2.29</text>
<text x="184.2" y="141.9">A1P2.29</text>
<text x="243" y="142.1">P10-153</text>
<text x="171.3" y="144.9">A1J2.21</text>
<text x="171.3" y="149.9">A1J2.1</text>
<text x="184.2" y="144.9">A1P2.21</text>
<text x="185.4" y="149.9">A1P2.1</text>
<text x="243" y="145.1">P10-217</text>
<text x="171.3" y="155.8">A1J2.35</text>
<text x="184.2" y="155.8">A1P2.35</text>
<text x="243" y="150.1">P10-90</text>
<text x="171.3" y="161.8">A1J2.11</text>
<text x="171.3" y="158.8">A1J2.12</text>
<text x="184.2" y="161.8">A1P2.11</text>
<text x="184.2" y="158.8">A1P2.12</text>
<text x="243" y="159">P10-150</text>
<text x="243" y="156.1">P10-214</text>
<text x="243" y="162">P10-26</text>
</g>
<g font-size="2.2" fill="#00dd37">
<text x="171.3" y="101.2">A1J6.24</text>
<text x="184.2" y="101.2">A1P6.24</text>
<text x="243" y="101.4">P10-198</text>
<text x="171.3" y="108.1">A1J6.12</text>
<text x="184.2" y="108.1">A1P6.12</text>
<text x="243" y="108.4">P10-70</text>
</g>
<g font-size="2.2" fill="#8ab800">
<text x="171.3" y="112.2">A1J8.30</text>
<text x="184.2" y="112.2">A1P8.30</text>
<text x="243" y="112.4">P10-41</text>
<text x="171.3" y="194.5">A1J8.32</text>
<text x="184.2" y="194.5">A1P8.32</text>
<text x="243" y="194.7">P10-136</text>
<text x="171.3" y="201.4">A1J8.34</text>
<text x="184.2" y="201.4">A1P8.34</text>
<text x="243" y="201.6">P10-201</text>
</g>
<g font-size="2.2" fill="#0ff">
<text x="84.6" y="122.1">ID_J2A-10E</text>
<text x="104.1" y="122.1">A1ID_J2A-10E</text>
</g>
<g font-size="2.2" fill="#957000">
<text x="171.3" y="126">A1J3.5</text>
<text x="171.3" y="129">A1J3.4</text>
<text x="185.4" y="126">A1P3.5</text>
<text x="185.4" y="129">A1P3.4</text>
<text x="171.3" y="152.8">A1J3.22</text>
<text x="184.2" y="152.8">A1P3.22</text>
<text x="171.3" y="232.8">A1J3.1</text>
<text x="185.4" y="232.8">A1P3.1</text>
<text x="145.9" y="237.7">W106</text>
<text x="145.9" y="240.7">W106</text>
<text x="145.9" y="243.7">W106</text>
<text x="145.9" y="246.6">W106</text>
</g>
<g font-size="2.2" fill="#b85c00">
<text x="171.3" y="209">A1J4.1</text>
<text x="185.4" y="209">A1P4.1</text>
<text x="171.3" y="212">A1J4.13</text>
<text x="184.2" y="212">A1P4.13</text>
<text x="171.3" y="217.9">A1J4.19</text>
<text x="171.3" y="221">A1J4.14</text>
<text x="184.2" y="217.9">A1P4.19</text>
<text x="184.2" y="221">A1P4.14</text>
</g>
<g font-size="2.2" fill="#ff7f7f">
<text x="203.4" y="210.1">R103, 26.7 OHM, 30W</text>
<text x="209.8" y="213.6">1</text>
<text x="217.9" y="213.6">2</text>
<text x="204.6" y="219">R102, 280 OHM, 10W</text>
<text x="209.8" y="222.6">1</text>
<text x="217.9" y="222.6">2</text>
</g>
<g font-size="2.2" fill="#ff9f7f">
<text x="87.6" y="238.8">ID_J3-21</text>
<text x="87.6" y="244.8">ID_J3-24</text>
<text x="87.6" y="241.8">ID_J3-18</text>
<text x="87.6" y="247.7">ID_J3-17</text>
</g>
<g font-size="1.6" fill="#0f0">
<text x="339.1" y="252.8">NONE</text>
<text x="376.3" y="252.8">2</text>
</g>
<text font-size="1.6" fill="#f0f" x="382.7" y="252.8">14</text>
<text font-size="1.4" fill="#0f0" x="346.1" y="28.3">REVISIONS</text>
<g font-size="1" fill="#f00">
<text x="314.4" y="30.9">ZONE</text>
<text x="319.8" y="30.9">REV.</text>
<text x="342.5" y="30.9">DESCRIPTION</text>
<text x="372.7" y="30.9">DATE</text>
<text x="380.9" y="30.9">APPROVED</text>
<text x="331.8" y="244.5">SIZE</text>
<text x="337.6" y="244.5">CAGEC</text>
<text x="352.5" y="244.5">DWG NO.</text>
<text x="384.3" y="244.5">REV.</text>
<text x="42.7" y="254.4">MC-alb 92672004 / 92-01-27</text>
<text x="330.8" y="252.6">SCALE</text>
<text x="349.1" y="252.6">WEIGHT</text>
<text x="368.7" y="252.6">SHEET</text>
<text x="379.5" y="252.6">OF</text>
</g>
</svg>
